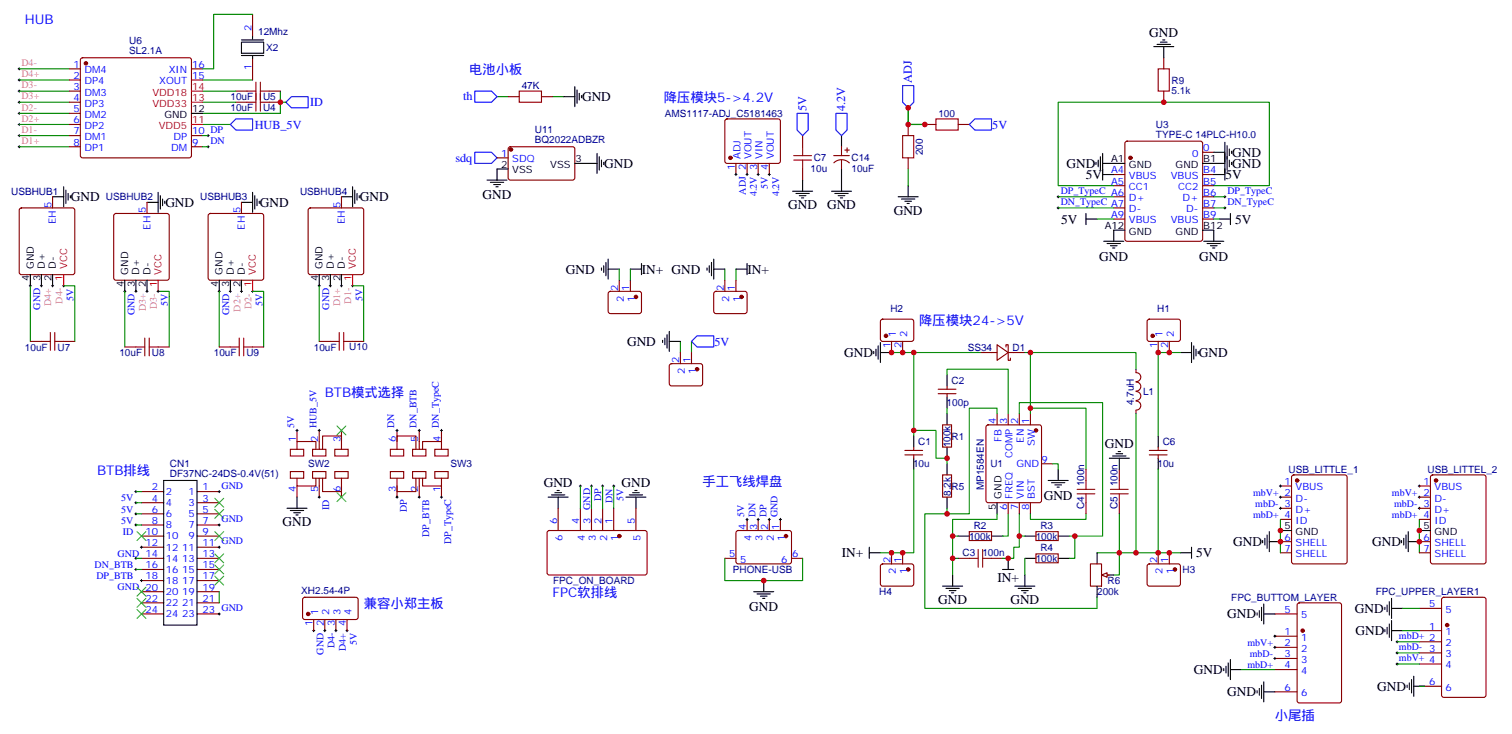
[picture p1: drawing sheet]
<svg xmlns="http://www.w3.org/2000/svg" width="480mm" height="233mm" viewBox="0 0 480 233" stroke-linecap="round" stroke-linejoin="round" font-family="sans-serif">
<g fill="none" stroke="#870000" stroke-width=".35">
<path d="M311.3 111.8h5.2M316.5 109.3l3.6 2.5-3.6 2.5zM319.4 110v-.7h.7v5h.7v-.7M320.1 111.8h5.3M360.6 117.1l.1 1.1a1.41 1.41 0 0 1 1.5 1.4 1.41 1.41 0 0 1-1.5 1.4M297.9 124.8h5.6M297.9 123.4h5.6M299.3 134.7h2.8v7.1h-2.8zM300.7 122.4v1M300.7 124.8v1.1M313.3 134.9l.4-.2h16.3l.5 .2 .2 .5v23.3l-.3 .5-.4 .2h-16.3l-.5-.2-.2-.5v-23.3zM316.5 131.2v3.5"/>
<path d="M320.1 131.2v3.5M323.6 131.2v3.5M327.1 131.2v3.5M360.6 130.1v1.1M360.7 127.2a1.41 1.41 0 0 1 1.5 1.4 1.41 1.41 0 0 1-1.5 1.4M360.7 121.2a1.41 1.41 0 0 1 1.5 1.4 1.41 1.41 0 0 1-1.5 1.4M360.7 124.2a1.41 1.41 0 0 1 1.5 1.4 1.41 1.41 0 0 1-1.5 1.4M287.3 144.3h5.6M287.3 142.8h5.6M290.1 141.8v1M290.1 144.3v1M299.3 150.6h2.8v7.1h-2.8z"/>
<path d="M320.1 159.4v3.5M323.6 159.4v3.5M327.1 159.4v3.5M330.7 147.1h3.5M344.8 148.8v3.6M344.8 159.4v3.5M355.4 148.8v3.6M355.4 159.4v3.5M364.9 144.3h5.6M364.9 142.8h5.6M367.7 141.8v1M367.7 144.3v1"/>
<path d="M304.2 177.1h3.5M307.7 168.6h7.1v2.8h-7.1zM314.8 177.1h3.5M328.9 168.6h7.1v2.8h-7.1zM328.9 175.6h7.1v2.9h-7.1zM346.2 178.8h3.5v7.1h-3.5zM350.4 182.4h1.8"/>
</g>
<g fill="none" stroke="#000" stroke-width=".35">
<path d="M277.4 111.4v.7M278.1 110.7v2.2M278.8 109.7v4.2M279.5 111.8h3.5M279.5 108.6v6.4M300.7 118.9v3.5M374.8 111.8h3.5M378.3 108.6v6.4M379 109.7v4.2M379.7 110.7v2.2M380.4 111.4v.7M290.1 138.3v3.5"/>
<path d="M300.7 125.9v3.5M300.7 131.2v3.5M367.7 138.3v3.5M290.1 145.3v3.5M300.7 141.8v3.5M300.7 147.1v3.5M300.7 157.7v3.5M316.5 159.4v3.5M332.8 152.4h6.3M333.8 153.1h4.3M334.9 153.8h2.1M335.6 154.5h.7"/>
<path d="M336 148.8v3.6M352.2 145.3h6.3M353.2 144.6h4.3M354.3 143.9h2.1M355 143.2h.7M355.4 145.3v3.5M367.7 145.3v3.5M276 175.3h3.5M276 173.5v3.6M304.2 170h3.5M314.8 170h3.5M320.1 177.1v3.5"/>
<path d="M325.4 170h3.5M325.4 177.1h3.5M336 170h3.5M336 177.1h3.5M348.3 175.3v3.5M374.8 175.3h3.5M378.3 173.5v3.6M299.3 185.9h6.3M300.3 186.6h4.3M301.4 187.3h2.1M302.1 188h.7M302.4 182.4v3.5"/>
<path d="M318.3 180.6h3.5M322.2 185.9h6.3M323.3 186.6h4.2M324.3 187.3h2.1M325 188h.7M325.4 182.4v3.5M348.3 185.9v3.5M350.1 182.4h3.5"/>
</g>
<path d="M341.9 156.6h5.7M341.9 155.2h5.7M344.8 152.4v2.8M344.8 156.6v2.8M352.5 156.6h5.7M352.5 155.2h5.7M355.4 152.4v2.8M355.4 156.6v2.8M307.7 177.1h2.9M310.6 174.2v5.7M312 177.1h2.8M312 174.2v5.7" fill="none" stroke="#a10000" stroke-width=".35"/>
<circle cx="328.9" cy="136.5" r=".53" fill="#870000" stroke="#870000" stroke-width=".35"/>
<g fill="none" stroke="#008700" stroke-width=".35">
<path d="M283 111.8h7.1v24.7M290.1 111.8h21.2M300.7 118.9v-1.8h19.4v14.1M325.4 111.8h1.7v17.6h17.7v19.4M327.1 111.8h33.5v5.3M374.8 111.8h-7.1v26.5M290.1 138.3v-1.8h7v8.8h3.6v1.8M300.7 129.4v1.8M316.5 131.2v-1.8h-8.8v33.5h-7v-1.7M323.6 131.2v-3.5h26.5v42.3h-8.9M327.1 129.4v1.8M360.6 131.2v44.1h-5.2v-12.4"/>
<path d="M290.1 148.8v26.5h-10.6M334.2 147.1h1.8v1.7M367.7 148.8v26.5h-7.1M300.7 162.9h-7.1v30h54.7v-3.5M302.4 170h1.8M302.4 177.1v5.3M316.5 162.9v1.8h-14.1v12.4h1.8M320.1 162.9v7.1h-1.8M323.6 162.9v7.1h1.8M323.6 170v3.5h-1.8v3.6h-3.5M325.4 177.1v5.3M327.1 162.9v1.8h17.7v-1.8"/>
<path d="M339.5 170h1.7v7.1h-1.7M348.3 175.3h7.1v7.1h-1.8M367.7 175.3h7.1"/>
</g>
<path d="M349.7 182.4l1.8-.8v1.5z" fill="#f0f0f0" stroke="#870000" stroke-width=".35"/>
<g fill="none" stroke="#870000" stroke-width=".35">
<path d="M25.7 18.5l.5-.2h33.9l.5 .2 .2 .5v30.4l-.3 .5-.4 .2h-33.9l-.5-.3-.2-.4v-30.4zM80.2 4.6v7M80.2 18.3v7.1M369.5 18.3v3.5M22 39.5h3.5M22 32.4h3.5M22 28.9h3.5M22 21.8h3.5M22 25.4h3.5M22 35.9h3.5M60.8 21.8h3.5M60.8 25.4h3.5"/>
<path d="M74.9 32.4h3.5M74.9 28.9h3.5M85.5 32.4h3.5M85.5 28.9h3.5M161.3 30.7h3.6M171.9 30.7h3.5M230.4 37.9l.4-.2h16.3l.4 .2 .3 .5v12.7l-.3 .5-.4 .2h-16.3l-.5-.2-.2-.5v-12.7zM288.3 39.5v3.5M293.6 39.5h3.5M304.2 39.5h3.5M369.5 28.9v3.5M22 43h3.5"/>
<path d="M22 46.5h3.5M60.8 43h3.5M60.8 46.5h3.5M157.8 50.1h3.5M161.6 46.7l.4-.2 20.1 .1 .4 .6-.1 9.5-.6 .4-20-.1-.5-.6v-9.2zM233.6 51.8v3.6M237.2 51.8v3.6M240.7 51.8v3.6M244.2 51.8v3.6M254.8 43v3.5M254.8 53.6v3.5M264.7 49.4h4.9"/>
<path d="M264.7 51.6a3.5 3.5 0 0 1 4.9 .1M267.2 46.5v2.9M267.2 50.8v2.8M268.2 47.6h1.4M268.9 46.9v1.4M288.3 50.1v3.5M353.6 55.4h3.5M353.6 58.9h3.5M357.4 45l.4-.2h23.3l.5 .2 .2 .5v30.3l-.2 .5-.5 .2h-23.3l-.5-.2-.2-.5v-30.3zM381.8 55.4h3.5M381.8 58.9h3.5M381.8 48.3h3.5"/>
<path d="M6.3 66.1l.5-.2h16.2l.5 .2 .2 .5v19.8l-.2 .5-.5 .2h-16.2l-.5-.2-.2-.5v-19.8zM16.7 62.4v3.5M36.3 67.9l.5-.2h16.2l.5 .2 .2 .5v19.8l-.2 .5-.5 .2h-16.2l-.5-.3-.2-.4v-19.8zM46.7 64.2v3.5M66.3 67.9l.5-.2h16.2l.5 .2 .2 .5v19.8l-.2 .5-.5 .2h-16.2l-.5-.3-.2-.4v-19.8zM76.7 64.2v3.5M98.1 66.1l.4-.2h16.3l.5 .2 .2 .5v19.8l-.3 .5-.4 .2h-16.3l-.5-.2-.2-.5v-19.8zM108.4 62.4v3.5M353.6 62.4h3.5M353.6 65.9h3.5M353.6 69.5h3.5M381.8 62.4h3.5"/>
<path d="M381.8 65.9h3.5M381.8 69.5h3.5M193.3 92.6l.5-.2h9.4l.5 .7-.1 5.9-.6 .4h-9.5l-.4-.7v-5.6zM196.6 88.9v3.5M200.1 88.9v3.5M226.8 92.6l.5-.2h9.4l.5 .7-.1 5.9-.6 .4h-9.5l-.4-.7v-5.6zM230.1 88.9v3.5M233.6 88.9v3.5M9.6 108.3h3.6M20.2 108.3h3.5M39.6 110h3.5M50.2 110h3.5"/>
<path d="M69.6 110h3.5M80.2 110h3.5M101.4 108.3h3.5M111.9 108.3h3.6M212.7 115.5l.5-.2 9.4 .1 .5 .6-.1 5.9-.6 .5-9.5-.1-.4-.6v-5.7zM216 111.8v3.5M219.5 111.8v3.5M279.7 101.4l.5-.2 9.5 .1 .4 .6-.1 5.9-.6 .5-9.5-.1-.4-.6v-5.7zM283 108.3v3.5M286.6 108.3v3.5M364.4 101.4l.5-.2 9.4 .1 .5 .6-.1 5.9-.6 .5-9.5-.1-.4-.6v-5.7zM367.7 108.3v3.5"/>
<path d="M371.2 108.3v3.5M94.3 136.5v3.5M101.4 136.5v6M108.4 136.5v3.5M126 136.5v3.5M133.1 136.5v6M140.2 136.5v3.5M44.9 155.9h7.1M44.9 159.4h7.1M62.5 155.9h7.1M62.5 159.4h7.1M92.2 149.5h4.2v2.2h-4.2z"/>
<path d="M92.2 142.5h4.2v2.1h-4.2zM94.3 151.7v2.4h6v-2.4M94.3 142.5v-2.5h6v2.5M94.3 154.1v3.6M99.2 149.5h4.3v2.2h-4.3zM99.2 142.5h4.3v2.1h-4.3zM101.4 151.7v6M102.4 151.7v4.2h6v-4.2M102.4 142.5v-4.2h6v4.2M106.3 149.5h4.2v2.2h-4.2zM106.3 142.5h4.2v2.1h-4.2zM108.4 154.1v3.6"/>
<path d="M123.9 142.5h4.3v2.1h-4.3zM123.9 149.5h4.3v2.2h-4.3zM126 142.5v-4.2h6v4.2M126 151.7v4.2h6v-4.2M126 154.1v3.6M131 142.5h4.2v2.1h-4.2zM131 149.5h4.2v2.2h-4.2zM133.1 151.7v6M134.2 142.5v-2.5h6v2.5M134.2 151.7v2.4h6v-2.4M138 142.5h4.3v2.1h-4.3zM138 149.5h4.3v2.2h-4.3z"/>
<path d="M140.2 154.1v3.6M406.5 154.1h3.5M406.5 157.7h3.5M410.3 150.8l.4-.2h16.3l.6 .4 .1 27.1-.5 .7h-16.5l-.6-.4-.1-27.1zM450.6 154.1h3.5M450.6 157.7h3.5M454.4 150.8l.4-.2h16.3l.6 .4 .1 27.1-.5 .7h-16.5l-.6-.4-.1-27.1zM44.9 177.1h7.1M44.9 162.9h7.1M44.9 166.5h7.1M44.9 170h7.1M44.9 173.5h7.1"/>
<path d="M62.5 177.1h7.1M62.5 162.9h7.1M62.5 166.5h7.1M62.5 170h7.1M62.5 173.5h7.1M173.9 168.4l.5-.2 30.6 .1 .4 .6v13l-.7 .5-30.6-.1-.4-.7v-12.7zM177.2 161.2v7M184.3 161.2v7M187.8 161.2v7M191.3 161.2v7M194.8 161.2v7M201.9 161.2v7"/>
<path d="M230.1 177.1h3.5M233.9 168.4l.5-.2 16.5 .1 .4 .6-.1 9.5-.6 .4h-16.5l-.5-.7v-9.2zM237.2 164.7v3.5M240.7 164.7v3.5M244.2 164.7v3.5M247.8 164.7v3.5M251.3 177.1h3.5M279.7 179l.5-.2 9.5 .1 .4 .6-.1 5.9-.6 .5-9.5-.1-.4-.6v-5.7zM283 175.3v3.5M286.6 175.3v3.5M364.4 179l.5-.2 9.4 .1 .5 .6-.1 5.9-.6 .5-9.5-.1-.4-.6v-5.7zM367.7 175.3v3.5"/>
<path d="M371.2 175.3v3.5M406.5 161.2h3.5M406.5 164.7h3.5M406.5 171.8h3.5M406.5 175.3h3.5M450.6 161.2h3.5M450.6 164.7h3.5M450.6 171.8h3.5M450.6 175.3h3.5M44.9 194.7h7.1M44.9 180.6h7.1M44.9 184.1h7.1"/>
<path d="M44.9 187.6h7.1M44.9 191.2h7.1M62.5 194.7h7.1M62.5 180.6h7.1M62.5 184.1h7.1M62.5 187.6h7.1M62.5 191.2h7.1M96.3 189.6l.5-.2 16.5 .1 .4 .6-.1 5.9-.6 .5-16.5-.1-.4-.6v-5.7zM99.6 196.5v3.5M103.1 196.5v3.5M106.6 196.5v3.5M110.2 196.5v3.5"/>
<path d="M404.7 194.7h7.1M412 191.4l.5-.2h12.7l.7 .4v30.6l-.5 .7h-12.9l-.6-.4-.1-30.6zM450.6 200h7.1M450.6 192.9h7.1M457.9 189.6l.5-.2h12.7l.6 .4 .1 30.7-.5 .6-12.9 .1-.7-.5v-30.6zM404.7 201.8h7.1M404.7 205.3h7.1M404.7 208.8h7.1M404.7 212.3h7.1M404.7 219.4h7.1M450.6 203.5h7.1M450.6 207h7.1"/>
<path d="M450.6 210.6h7.1M450.6 217.6h7.1"/>
</g>
<g fill="#870000" stroke="#870000" stroke-width=".35">
<circle cx="249.5" cy="170" r=".53"/>
<circle cx="201.9" cy="94.2" r=".53"/>
<circle cx="373" cy="180.6" r=".53"/>
<circle cx="365.9" cy="106.5" r=".53"/>
<circle cx="231.9" cy="50.1" r=".53"/>
<circle cx="281.3" cy="106.5" r=".53"/>
<circle cx="288.3" cy="180.6" r=".53"/>
<circle cx="411.8" cy="152.4" r=".53"/>
<circle cx="358.9" cy="50.1" r=".53"/>
<circle cx="196.6" cy="170" r=".53"/>
<circle cx="413.6" cy="200" r=".53"/>
<circle cx="455.9" cy="152.4" r=".53"/>
<circle cx="459.4" cy="198.2" r=".53"/>
<circle cx="27.3" cy="20.1" r=".53"/>
<circle cx="235.4" cy="94.2" r=".53"/>
<circle cx="221.3" cy="117.1" r=".53"/>
<circle cx="97.8" cy="194.7" r=".53"/>
<circle cx="162.2" cy="47.4" r=".53"/>
</g>
<g fill="none" stroke="#000" stroke-width=".32">
<path d="M5.8 21.8h.7M5.8 28.9h.7M5.8 35.9h.7M5.8 25.4h.7M5.8 32.4h.7M5.8 39.5h.7M6.1 21.5v.7M6.1 25v.7M6.1 28.5v.7M6.1 32.1v.7M6.1 35.6v.7M6.1 39.1v.7"/>
<path d="M5.8 43h.7M5.8 46.5h.7M6.1 42.7v.7M6.1 46.2v.7M65.7 43h.7M65.7 46.5h.7M66.1 42.7v.7M66.1 46.2v.7M233.3 55.4h.7M233.6 55v.7M236.8 55.4h.7M237.2 55v.7"/>
<path d="M240.3 55.4h.8M240.7 55v.7M243.9 55.4h.7M244.2 55v.7M335.6 65.9h.7M335.6 62.4h.7M336 62.1v.7M336 65.6v.7M388.5 65.9h.7M388.5 62.4h.7M388.9 62.1v.7M388.9 65.6v.7"/>
<path d="M9.3 90.6h.7M9.6 90.3v.7M12.8 90.6h.7M13.2 90.3v.7M16.3 90.6h.7M16.7 90.3v.7M19.9 90.6h.7M20.2 90.3v.7M39.3 92.4h.7M39.6 92v.7M42.8 92.4h.7M43.1 92v.7"/>
<path d="M46.3 92.4h.7M46.7 92v.7M49.8 92.4h.8M50.2 92v.7M69.3 92.4h.7M69.6 92v.7M72.8 92.4h.7M73.1 92v.7M76.3 92.4h.7M76.7 92v.7M79.8 92.4h.7M80.2 92v.7"/>
<path d="M101 90.6h.7M101.4 90.3v.7M104.5 90.6h.7M104.9 90.3v.7M108.1 90.6h.7M108.4 90.3v.7M111.6 90.6h.7M111.9 90.3v.7M93.9 136.5h.8M94.3 136.1v.7M101 136.5h.7M101.4 136.1v.7"/>
<path d="M125.7 136.5h.7M126 136.1v.7M132.8 136.5h.7M133.1 136.1v.7M139.8 136.5h.7M140.2 136.1v.7M42.8 155.9h.7M42.8 159.4h.7M43.1 155.5v.7M43.1 159.1v.7M69.3 155.9h.7M69.6 155.5v.7"/>
<path d="M101 157.7h.7M101.4 157.3v.7M125.7 157.7h.7M126 157.3v.7M132.8 157.7h.7M133.1 157.3v.7M139.8 157.7h.7M140.2 157.3v.7M183.9 154.1h.7M184.3 153.8v.7M187.4 154.1h.7M187.8 153.8v.7"/>
<path d="M191 154.1h.7M191.3 153.8v.7M194.5 154.1h.7M194.8 153.8v.7M406.2 157.7h.7M406.2 154.1h.7M406.5 153.8v.7M406.5 157.3v.7M450.3 157.7h.7M450.3 154.1h.7M450.6 153.8v.7M450.6 157.3v.7"/>
<path d="M42.8 162.9h.7M42.8 166.5h.7M42.8 177.1h.7M43.1 162.6v.7M43.1 166.1v.7M43.1 176.7v.7M44.6 173.5h.7M44.9 173.2v.7M69.3 166.5h.7M69.3 173.5h.7M69.6 166.1v.7M69.6 173.2v.7"/>
<path d="M236.8 164.7h.7M237.2 164.4v.7M240.3 164.7h.8M240.7 164.4v.7M243.9 164.7h.7M244.2 164.4v.7M247.4 164.7h.7M247.8 164.4v.7M406.2 161.2h.7M406.5 160.8v.7M450.3 161.2h.7M450.6 160.8v.7"/>
<path d="M42.8 180.6h.7M43.1 180.2v.7M44.6 184.1h.7M44.9 183.8v.7M69.3 194.7h.7M69.6 194.3v.8M99.2 200h.7M99.6 199.6v.7M102.8 200h.7M103.1 199.6v.7M106.3 200h.7M106.6 199.6v.7"/>
<path d="M109.8 200h.7M110.2 199.6v.7M404.4 208.8h.7M404.4 205.3h.7M404.4 201.8h.7M404.7 201.4v.7M404.7 204.9v.7M404.7 208.5v.7M443.2 210.6h.7M443.2 207h.7M443.2 203.5h.7M443.5 203.2v.7"/>
<path d="M443.5 206.7v.7M443.5 210.2v.7"/>
</g>
<g fill="none" stroke="#008700" stroke-width=".35">
<path d="M80.2 4.6h-12.4v17.2h-3.5M6.1 39.5h15.9M6.1 25.4h15.9M6.1 28.9h15.9M6.1 32.4h15.9M6.1 35.9h15.9M6.1 21.8h15.9M64.3 39.5h8.8M64.3 25.4h15.9M64.3 28.9h10.6M64.3 32.4h10.6M89 28.9v7h-24.7"/>
<path d="M89 32.4h1.8M157.8 30.7h3.5M175.4 30.7h3.6M288.3 34.2v5.3h5.3h-5.3M6.1 46.5h15.9M6.1 43h15.9M64.3 46.5h1.8M64.3 43h1.8M288.3 53.6v5.3M353.6 58.9h-17.6v-26.5h67v26.5h-17.7M336 65.9h17.6M336 62.4h17.6"/>
<path d="M348.3 69.5h5.3M385.3 69.5h1.8M385.3 65.9h3.6M385.3 62.4h3.6M9.6 90.6v17.7M20.2 90.6h3.5v17.7M39.6 92.4v17.6M50.2 92.4h3.5v17.6M69.6 92.4v17.6M80.2 92.4h3.5v17.6M101.4 90.6v17.7M111.9 90.6h3.6v17.7"/>
<path d="M196.6 85.3v3.6M200.1 85.3v3.6M230.1 85.3v3.6M233.6 85.3v3.6M216 108.3v3.5M219.5 108.3v3.5M43.1 159.4h1.8M43.1 155.9h1.8M184.3 154.1v7.1M187.8 154.1v7.1M191.3 154.1v7.1M194.8 154.1v7.1"/>
<path d="M43.1 166.5h1.8M43.1 162.9h1.8M43.1 177.1h1.8M230.1 177.1v7h24.7v-7M406.5 164.7v10.6M450.6 164.7v10.6M43.1 180.6h1.8M69.6 187.6v3.6M445.3 200h5.3M445.3 192.9h5.3M394.2 212.3h10.5M443.5 203.5h7.1"/>
<path d="M443.5 207h7.1M443.5 210.6h7.1M450.6 217.6h1.8"/>
</g>
<g fill="none" stroke="#000" stroke-width=".35">
<path d="M76.7 13.4h7v3.5h-7zM76.7 12.7h7M76.7 17.6h7M80.2 11.6v.8M80.2 17.7v.8M366.3 14.8h6.3M367.3 14.1h4.3M368.4 13.4h2.1M369.1 12.7h.7M369.5 14.8v3.5M60.8 35.9h3.5M179 30.7h3.5"/>
<path d="M182.5 27.5v6.3M183.2 28.5v4.3M183.9 29.6v2.1M184.6 30.3v.7M20.2 59.2v6.4M111.9 59.2v6.4M154.6 57.1h6.4M155.7 57.8h4.2M156.7 58.5h2.2M157.4 59.2h.8M161.3 53.6h-3.5v3.5M182.5 51.8h7"/>
<path d="M189.5 48.6v6.4M190.3 49.7v4.2M191 50.8v2.1M191.7 51.5v.7M254.8 57.1v3.5M267.2 43v3.5M267.2 53.6v7M288.3 58.9v3.5M347.9 51.5v.7M348.7 50.8v2.1M349.4 49.7v4.2M350.1 51.8h7"/>
<path d="M350.1 55.4h3.5M350.1 48.6v8.5M381.8 51.8h7.1M385.3 55.4h3.6M385.3 48.3h3.6M388.9 45.1v12M389.6 46.2v7.7M390.3 47.2v2.2M390.3 50.8v2.1M391 47.9v.7M391 51.5v.7M16.7 62.4h3.5"/>
<path d="M20.9 60.3v4.2M21.6 61.3v2.2M22.3 62.1v.7M46.7 64.2h3.5M50.2 61v6.3M50.9 62.1v4.2M51.6 63.1v2.1M52.3 63.8v.7M76.7 64.2h3.5M80.2 61v6.3M80.9 62.1v4.2M81.6 63.1v2.1"/>
<path d="M82.3 63.8v.7M108.4 62.4h3.5M112.6 60.3v4.2M113.3 61.3v2.2M114.1 62.1v.7M251.6 60.6h6.4M252.7 61.3h4.2M253.8 62.1h2.1M254.5 62.8h.7M264 60.6h6.3M265 61.3h4.3M266.1 62.1h2.1"/>
<path d="M266.8 62.8h.7M285.2 62.4h6.3M286.2 63.1h4.2M287.3 63.8h2.1M288 64.5h.7M344.8 69.5h3.5M344.8 67.7v3.5M350.4 76.5h6.4M351.5 77.2h4.2M352.5 77.9h2.1M353.2 78.6h.7M357.1 73h-3.5v3.5"/>
<path d="M381.8 73h3.5v3.5M382.2 76.5h6.3M383.2 77.2h4.3M384.3 77.9h2.1M385 78.6h.7M387.1 69.5h3.5M390.6 67.7v3.5M9.6 87.1v3.5M13.2 87.1v3.5M16.7 87.1v3.5M39.6 88.9v3.5M43.1 88.9v3.5"/>
<path d="M46.7 88.9v3.5M69.6 88.9v3.5M73.1 88.9v3.5M76.7 88.9v3.5M101.4 87.1v3.5M104.9 87.1v3.5M108.4 87.1v3.5M191 85v.7M191.7 84.3v2.1M192.4 83.2v4.3M193.1 85.3h3.5M193.1 82.2v6.3"/>
<path d="M200.1 85.3h3.6M203.7 83.6v3.5M224.5 85v.7M225.2 84.3v2.1M225.9 83.2v4.3M226.6 85.3h3.5M226.6 82.2v6.3M233.6 85.3h3.6M237.2 83.6v3.5M210.4 107.9v.7M211.1 107.2v2.1M211.8 106.2v4.2"/>
<path d="M212.5 108.3h3.5M212.5 105.1v6.3M52 152.4h10.5v45.8h-10.5zM94.3 157.7v3.5M174 157.7h6.4M175.1 157h4.2M176.1 156.2h2.2M176.8 155.5h.8M177.2 157.7v3.5M198.7 157.7h6.4M199.8 157h4.2M200.8 156.2h2.2"/>
<path d="M201.5 155.5h.7M201.9 157.7v3.5M91.1 161.2h6.4M92.2 161.9h4.2M93.2 162.6h2.2M93.9 163.3h.8M400.9 171.4v.7M401.6 170.7v2.1M402.3 169.7v4.2M403 171.8h3.5M403 168.6v6.3M406.5 168.2h3.5"/>
<path d="M445 171.4v.7M445.7 170.7v2.1M446.4 169.7v4.2M447.1 171.8h3.5M447.1 168.6v6.3M450.6 168.2h3.5M239.3 187.6h6.3M240.3 188.3h4.3M241.4 189.1h2.1M242.1 189.8h.7M242.5 184.1v3.5M399.1 194.3v.8"/>
<path d="M399.8 193.6v2.2M400.5 192.6v4.2M401.2 194.7h3.5M401.2 191.5v6.4M439.7 192.6v.7M439.7 199.6v.7M440.4 191.9v2.1M440.4 198.9v2.1M441.1 190.8v4.3M441.1 197.9v4.2M441.8 200h3.5M441.8 189.8v6.3"/>
<path d="M441.8 196.8v6.4M441.8 192.9h3.5M388.5 212v.7M389.2 211.3v2.1M389.9 210.2v4.3M390.6 209.2v6.3M390.6 212.3h3.6M399.1 219v.7M399.8 218.3v2.2M400.5 217.3v4.2M401.2 216.2v6.4M401.2 219.4h3.5"/>
<path d="M446.7 217.3v.7M447.4 216.6v2.1M448.1 215.5v4.2M448.8 217.6h3.6M448.8 214.5v6.3"/>
</g>
<g fill="none" stroke="#a10000" stroke-width=".35">
<path d="M78.4 32.4h2.8M78.4 28.9h2.8M81.2 26.1v9.1M82.7 32.4h2.8M82.7 26.1v9.1M82.7 28.9h2.8M164.9 28.9h7v3.5h-7zM297.1 37.7h7.1v3.5h-7.1zM367.7 21.8h3.5v7.1h-3.5zM252 50.8h5.6M252 49.4h5.6M254.8 46.5v2.9"/>
<path d="M254.8 50.8v2.8M286.6 43h3.5v7.1h-3.5zM13.2 108.3h2.8M16 105.4v5.7M17.4 108.3h2.8M17.4 105.4v5.7M43.1 110h2.9M46 107.2v5.7M47.4 110h2.8M47.4 107.2v5.7M73.1 110h2.9M76 107.2v5.7"/>
<path d="M77.4 110h2.8M77.4 107.2v5.7M104.9 108.3h2.8M107.7 105.4v5.7M109.1 108.3h2.8M109.1 105.4v5.7"/>
</g>
<path d="M73.1 39.5l1.8-1.8h5.3v3.5h-5.3zM90.8 32.4l1.7-1.7h5.3v3.5h-5.3zM150.7 28.9h5.3l1.8 1.8-1.8 1.7h-5.3zM253 35.9h3.6v5.3l-1.8 1.8-1.8-1.8zM265.4 35.9h3.5v5.3l-1.7 1.8-1.8-1.8zM286.6 27.1h3.5v5.3l-1.8 1.8-1.7-1.8zM307.7 39.5l1.8-1.8h5.3v3.5h-5.3zM150.7 48.3h5.3l1.8 1.8-1.8 1.7h-5.3zM219.5 108.3l1.8-1.8h5.3v3.5h-5.3z" fill="none" stroke="#00f" stroke-width=".35"/>
<path d="M60.8 39.5h3.5M60.8 32.4h3.5M60.8 28.9h3.5M20.2 87.1v3.5M50.2 88.9v3.5M80.2 88.9v3.5M111.9 87.1v3.5" fill="none" stroke="#f00" stroke-width=".35"/>
<g fill="none" stroke="#3c3" stroke-width=".35">
<path d="M107 135.1l2.8 2.8M109.8 135.1l-2.8 2.8M68.2 158l2.8 2.8M71 158l-2.8 2.8M107 156.2l2.8 2.9M109.8 156.2l-2.8 2.9M43.5 168.6l2.8 2.8M46.3 168.6l-2.8 2.8M68.2 161.5l2.8 2.9M68.2 168.6l2.8 2.8M68.2 175.6l2.8 2.9M68.2 179.2l2.8 2.8"/>
<path d="M71 161.5l-2.8 2.9M71 168.6l-2.8 2.8M71 175.6l-2.8 2.9M71 179.2l-2.8 2.8M43.5 186.2l2.8 2.9M43.5 189.8l2.8 2.8M43.5 193.3l2.8 2.8M46.3 186.2l-2.8 2.9M46.3 189.8l-2.8 2.8M46.3 193.3l-2.8 2.8M68.2 182.7l2.8 2.8M71 182.7l-2.8 2.8"/>
</g>
<g fill="#c00">
<circle cx="302.4" cy="170" r=".88"/>
<circle cx="302.4" cy="177.1" r=".88"/>
<circle cx="323.6" cy="170" r=".88"/>
<circle cx="300.7" cy="162.9" r=".88"/>
<circle cx="300.7" cy="145.3" r=".88"/>
<circle cx="290.1" cy="136.5" r=".88"/>
<circle cx="320.1" cy="177.1" r=".88"/>
<circle cx="341.2" cy="170" r=".88"/>
<circle cx="327.1" cy="129.4" r=".88"/>
<circle cx="355.4" cy="175.3" r=".88"/>
<circle cx="327.1" cy="111.8" r=".88"/>
<circle cx="360.6" cy="175.3" r=".88"/>
<circle cx="367.7" cy="175.3" r=".88"/>
<circle cx="242.5" cy="184.1" r=".88"/>
<circle cx="290.1" cy="111.8" r=".88"/>
<circle cx="371.2" cy="175.3" r=".88"/>
<circle cx="367.7" cy="111.8" r=".88"/>
<circle cx="371.2" cy="111.8" r=".88"/>
<circle cx="288.3" cy="39.5" r=".88"/>
<circle cx="288.3" cy="34.2" r=".88"/>
<circle cx="293.6" cy="39.5" r=".88"/>
<circle cx="283" cy="111.8" r=".88"/>
<circle cx="286.6" cy="111.8" r=".88"/>
<circle cx="286.6" cy="175.3" r=".88"/>
<circle cx="283" cy="175.3" r=".88"/>
<circle cx="406.5" cy="171.8" r=".88"/>
<circle cx="406.5" cy="168.2" r=".88"/>
<circle cx="369.5" cy="32.4" r=".88"/>
<circle cx="450.6" cy="168.2" r=".88"/>
<circle cx="450.6" cy="171.8" r=".88"/>
<circle cx="89" cy="32.4" r=".88"/>
</g>
<g font-size="4.2" fill="#00f">
<text x="7.9" y="7.7">HUB</text>
<text x="149" y="23.6">电池小板</text>
<text x="210.7" y="32.4">降压模块5-&gt;4.2V</text>
<text x="291.9" y="103">降压模块24-&gt;5V</text>
<text x="103.1" y="125.9">BTB模式选择</text>
<text x="30.8" y="150.6">BTB排线</text>
<text x="223.1" y="154.1">手工飞线焊盘</text>
<text x="175.4" y="189.4">FPC软排线</text>
<text x="115.5" y="192.9">兼容小郑主板</text>
<text x="404.7" y="228.2">小尾插</text>
</g>
<g font-size="4.2">
<text x="364.9" y="11.6">GND</text>
<text x="184.8" y="32.1">GND</text>
<text x="191.8" y="53.2">GND</text>
<text x="338.6" y="53.3">GND</text>
<text x="391.2" y="53.3">GND</text>
<text x="391.2" y="49.7">GND</text>
<text x="344.7" y="56.8">5V</text>
<text x="389" y="56.8">5V</text>
<text x="22.5" y="63.8">GND</text>
<text x="52.5" y="65.6">GND</text>
<text x="82.5" y="65.6">GND</text>
<text x="114.2" y="63.8">GND</text>
<text x="153.2" y="63.1">GND</text>
<text x="250.2" y="66.3">GND</text>
<text x="262.6" y="66.3">GND</text>
<text x="283.7" y="68.1">GND</text>
<text x="336.9" y="70.9">5V</text>
<text x="392.1" y="70.9">5V</text>
<text x="349" y="82.6">GND</text>
<text x="380.8" y="82.6">GND</text>
<text x="179.7" y="86.7">GND</text>
<text x="203.8" y="86.8">IN+ GND</text>
<text x="237.3" y="86.8">IN+</text>
<text x="199.1" y="109.7">GND</text>
<text x="268" y="113.2">GND</text>
<text x="380.6" y="113.2">GND</text>
<text x="350.8" y="142.1">GND</text>
<text x="172.6" y="154.4">GND</text>
<text x="197.3" y="154.4">GND</text>
<text x="331.4" y="158.4">GND</text>
<text x="89.7" y="166.8">GND</text>
<text x="391.5" y="173.2">GND</text>
<text x="435.6" y="173.2">GND</text>
<text x="267.3" y="176.7">IN+</text>
<text x="379.8" y="176.7">5V</text>
<text x="316.6" y="184.5">IN+</text>
<text x="297.9" y="191.5">GND</text>
<text x="320.8" y="191.5">GND</text>
<text x="237.9" y="193.6">GND</text>
<text x="389.6" y="196.1">GND</text>
<text x="430.1" y="194.4">GND</text>
<text x="430.3" y="201.4">GND</text>
<text x="379" y="213.7">GND</text>
<text x="389.6" y="220.8">GND</text>
<text x="437.3" y="219">GND</text>
</g>
<g font-size="3.9" fill="#00f">
<text x="289.5" y="26.4" transform="rotate(-90 289.5 26.4)">ADJ</text>
<text x="98.5" y="33.7">ID</text>
<text x="147.1" y="31.8">th</text>
<text x="256" y="35.2" transform="rotate(-90 256 35.2)">5V</text>
<text x="268.4" y="35.2" transform="rotate(-90 268.4 35.2)">4.2V</text>
<text x="80.9" y="40.8">HUB_5V</text>
<text x="315" y="40.8">5V</text>
<text x="144.6" y="51.3">sdq</text>
<text x="226.8" y="109.6">5V</text>
</g>
<g font-size="3.2" fill="#00f">
<text x="79.8" y="9.8" transform="rotate(-90 79.8 9.8)">2</text>
<text x="23.3" y="21.5">1</text>
<text x="26.8" y="23.2">DM4</text>
<text x="53.6" y="23.2">XIN</text>
<text x="61" y="21.5">16</text>
<text x="79.8" y="22.1" transform="rotate(-90 79.8 22.1)">1</text>
<text x="23.3" y="25">2</text>
<text x="23.3" y="28.5">3</text>
<text x="26.8" y="26.8">DP4</text>
<text x="50.5" y="26.8">XOUT</text>
<text x="61" y="25">15</text>
<text x="23.3" y="32.1">4</text>
<text x="23.3" y="35.6">5</text>
<text x="26.8" y="30.3">DM3</text>
<text x="26.8" y="33.8">DP3</text>
<text x="23.3" y="39.1">6</text>
<text x="26.8" y="37.4">DM2</text>
<text x="26.8" y="40.9">DP2</text>
<text x="23.3" y="42.7">7</text>
<text x="23.3" y="46.2">8</text>
<text x="26.8" y="44.4">DM1</text>
<text x="26.8" y="47.9">DP1</text>
<text x="54.4" y="47.9">DM</text>
<text x="55.1" y="44.4">DP</text>
<text x="61" y="46.2">9</text>
<text x="61" y="42.7">10 DP</text>
<text x="66.8" y="45.6">DN</text>
<text x="382" y="47.9">0</text>
<text x="159.1" y="49.7">1</text>
<text x="162.6" y="51.5">SDQ</text>
<text x="235.1" y="50.5" transform="rotate(-90 235.1 50.5)">ADJ</text>
<text x="238.6" y="50.5" transform="rotate(-90 238.6 50.5)">VOUT</text>
<text x="242.1" y="50.5" transform="rotate(-90 242.1 50.5)">VIN</text>
<text x="245.6" y="50.5" transform="rotate(-90 245.6 50.5)">VOUT</text>
<text x="378.5" y="49.7">0</text>
<text x="233.3" y="54" transform="rotate(-90 233.3 54)">1</text>
<text x="243.8" y="59.8" transform="rotate(-90 243.8 59.8)">5V 4</text>
<text x="352.8" y="55">A4</text>
<text x="352.8" y="58.5">A5</text>
<text x="358.4" y="56.8">VBUS</text>
<text x="371.7" y="56.8">VBUS</text>
<text x="382" y="55">B4</text>
<text x="382" y="58.5">B5</text>
<text x="16.3" y="65.9" transform="rotate(-90 16.3 65.9)">5</text>
<text x="108.1" y="65.9" transform="rotate(-90 108.1 65.9)">5</text>
<text x="236.7" y="61.7" transform="rotate(-90 236.7 61.7)">ADJ 2</text>
<text x="240.3" y="62.2" transform="rotate(-90 240.3 62.2)">4.2V 3</text>
<text x="247.3" y="62.2" transform="rotate(-90 247.3 62.2)">4.2V</text>
<text x="336.8" y="65.1">DN_TypeC A7</text>
<text x="336.8" y="61.5">DP_TypeC A6</text>
<text x="358.4" y="60.3">CC1</text>
<text x="358.4" y="63.8">D+</text>
<text x="374.1" y="60.3">CC2</text>
<text x="375.5" y="63.8">D+</text>
<text x="382" y="62.1">B6</text>
<text x="382" y="65.6">B7</text>
<text x="389.7" y="61.5">DP_TypeC</text>
<text x="389.7" y="65">DN_TypeC</text>
<text x="17.7" y="71" transform="rotate(-90 17.7 71)">EH</text>
<text x="46.3" y="67.7" transform="rotate(-90 46.3 67.7)">5</text>
<text x="76.3" y="67.7" transform="rotate(-90 76.3 67.7)">5</text>
<text x="109.5" y="71" transform="rotate(-90 109.5 71)">EH</text>
<text x="352.8" y="69.1">A9</text>
<text x="358.4" y="67.3">D-</text>
<text x="358.4" y="70.9">VBUS</text>
<text x="371.7" y="70.9">VBUS</text>
<text x="376.6" y="67.3">D-</text>
<text x="382" y="69.1">B9</text>
<text x="47.7" y="72.8" transform="rotate(-90 47.7 72.8)">EH</text>
<text x="77.7" y="72.8" transform="rotate(-90 77.7 72.8)">EH</text>
<text x="23.3" y="95.3" transform="rotate(-90 23.3 95.3)">5V</text>
<text x="115" y="95.3" transform="rotate(-90 115 95.3)">5V</text>
<text x="196.3" y="92.2" transform="rotate(-90 196.3 92.2)">2</text>
<text x="198" y="95.7" transform="rotate(-90 198 95.7)">2</text>
<text x="199.8" y="92.2" transform="rotate(-90 199.8 92.2)">1</text>
<text x="201.5" y="95.7" transform="rotate(-90 201.5 95.7)">1</text>
<text x="229.8" y="92.2" transform="rotate(-90 229.8 92.2)">2</text>
<text x="231.5" y="95.7" transform="rotate(-90 231.5 95.7)">2</text>
<text x="233.3" y="92.2" transform="rotate(-90 233.3 92.2)">1</text>
<text x="235.1" y="95.7" transform="rotate(-90 235.1 95.7)">1</text>
<text x="12.7" y="98.2" transform="rotate(-90 12.7 98.2)">GND 3</text>
<text x="42.7" y="100" transform="rotate(-90 42.7 100)">GND 3</text>
<text x="53.3" y="97.1" transform="rotate(-90 53.3 97.1)">5V</text>
<text x="72.7" y="100" transform="rotate(-90 72.7 100)">GND 3</text>
<text x="83.3" y="97.1" transform="rotate(-90 83.3 97.1)">5V</text>
<text x="104.5" y="98.2" transform="rotate(-90 104.5 98.2)">GND 3</text>
<text x="284.4" y="107" transform="rotate(-90 284.4 107)">1</text>
<text x="288" y="107" transform="rotate(-90 288 107)">2</text>
<text x="369.1" y="107" transform="rotate(-90 369.1 107)">1</text>
<text x="372.6" y="107" transform="rotate(-90 372.6 107)">2</text>
<text x="282.7" y="110.5" transform="rotate(-90 282.7 110.5)">1</text>
<text x="286.2" y="110.5" transform="rotate(-90 286.2 110.5)">2</text>
<text x="367.3" y="110.5" transform="rotate(-90 367.3 110.5)">1</text>
<text x="370.9" y="110.5" transform="rotate(-90 370.9 110.5)">2</text>
<text x="215.7" y="115.1" transform="rotate(-90 215.7 115.1)">2</text>
<text x="217.4" y="118.6" transform="rotate(-90 217.4 118.6)">2</text>
<text x="219.2" y="115.1" transform="rotate(-90 219.2 115.1)">1</text>
<text x="220.9" y="118.6" transform="rotate(-90 220.9 118.6)">1</text>
<text x="93.4" y="135.8" transform="rotate(-90 93.4 135.8)">5V</text>
<text x="125.2" y="135.6" transform="rotate(-90 125.2 135.6)">DN</text>
<text x="132.2" y="135.7" transform="rotate(-90 132.2 135.7)">DN_BTB</text>
<text x="139.3" y="135.7" transform="rotate(-90 139.3 135.7)">DN_TypeC</text>
<text x="316.2" y="134.5" transform="rotate(-90 316.2 134.5)">4</text>
<text x="319.7" y="134.5" transform="rotate(-90 319.7 134.5)">3</text>
<text x="323.3" y="134.5" transform="rotate(-90 323.3 134.5)">2</text>
<text x="326.8" y="134.5" transform="rotate(-90 326.8 134.5)">1</text>
<text x="93.9" y="140" transform="rotate(-90 93.9 140)">1</text>
<text x="101" y="140" transform="rotate(-90 101 140)">2 HUB_5V</text>
<text x="108.1" y="140" transform="rotate(-90 108.1 140)">3</text>
<text x="125.7" y="140" transform="rotate(-90 125.7 140)">6</text>
<text x="132.8" y="140" transform="rotate(-90 132.8 140)">5</text>
<text x="139.8" y="140" transform="rotate(-90 139.8 140)">4</text>
<text x="318" y="140" transform="rotate(-90 318 140)">FB</text>
<text x="325" y="140.4" transform="rotate(-90 325 140.4)">EN</text>
<text x="328.5" y="141.3" transform="rotate(-90 328.5 141.3)">SW</text>
<text x="321.5" y="145.3" transform="rotate(-90 321.5 145.3)">COMP</text>
<text x="322.7" y="148.1">GND</text>
<text x="330.7" y="146.7">9</text>
<text x="48.2" y="155.5">2</text>
<text x="64.3" y="155.5">1</text>
<text x="70.3" y="155">GND</text>
<text x="407.8" y="153.8">1</text>
<text x="411.3" y="155.5">VBUS</text>
<text x="451.9" y="153.8">1</text>
<text x="455.4" y="155.5">VBUS</text>
<text x="38.5" y="159">5V</text>
<text x="48.2" y="159.1">4</text>
<text x="52.7" y="157">2</text>
<text x="52.7" y="160.5">4</text>
<text x="59.8" y="157">1</text>
<text x="59.8" y="160.5">3</text>
<text x="64.3" y="159.1">3</text>
<text x="93.9" y="156.1" transform="rotate(-90 93.9 156.1)">4</text>
<text x="101" y="156.1" transform="rotate(-90 101 156.1)">5</text>
<text x="104.5" y="161.7" transform="rotate(-90 104.5 161.7)">ID</text>
<text x="108.1" y="156.1" transform="rotate(-90 108.1 156.1)">6</text>
<text x="125.7" y="156.1" transform="rotate(-90 125.7 156.1)">3</text>
<text x="132.8" y="156.1" transform="rotate(-90 132.8 156.1)">2</text>
<text x="139.8" y="156.1" transform="rotate(-90 139.8 156.1)">1</text>
<text x="187.4" y="161.7" transform="rotate(-90 187.4 161.7)">GND</text>
<text x="190.9" y="158.9" transform="rotate(-90 190.9 158.9)">DP</text>
<text x="194.4" y="159.4" transform="rotate(-90 194.4 159.4)">DN</text>
<text x="197.9" y="158.7" transform="rotate(-90 197.9 158.7)">5V</text>
<text x="319.7" y="161.6" transform="rotate(-90 319.7 161.6)">6</text>
<text x="321.5" y="158.1" transform="rotate(-90 321.5 158.1)">FREQ</text>
<text x="323.3" y="161.6" transform="rotate(-90 323.3 161.6)">7</text>
<text x="325" y="158.1" transform="rotate(-90 325 158.1)">VIN</text>
<text x="326.8" y="161.6" transform="rotate(-90 326.8 161.6)">8</text>
<text x="328.5" y="158.1" transform="rotate(-90 328.5 158.1)">BST</text>
<text x="397.8" y="157.2">mbV+ 2</text>
<text x="398.5" y="160.8">mbD- 3</text>
<text x="411.3" y="159.1">D-</text>
<text x="441.9" y="157.2">mbV+ 2</text>
<text x="442.6" y="160.8">mbD- 3</text>
<text x="455.4" y="159.1">D-</text>
<text x="38.5" y="162.5">5V</text>
<text x="38.5" y="166.1">5V</text>
<text x="48.2" y="162.6">6</text>
<text x="48.2" y="166.1">8</text>
<text x="52.7" y="164">6</text>
<text x="52.7" y="167.5">8</text>
<text x="59.8" y="164">5</text>
<text x="59.8" y="167.5">7</text>
<text x="64.3" y="162.6">5</text>
<text x="64.3" y="166.1">7</text>
<text x="70.3" y="165.6">GND</text>
<text x="129.1" y="162.5" transform="rotate(-90 129.1 162.5)">DP</text>
<text x="176.8" y="166.3" transform="rotate(-90 176.8 166.3)">6</text>
<text x="183.9" y="166.3" transform="rotate(-90 183.9 166.3)">4</text>
<text x="187.4" y="166.3" transform="rotate(-90 187.4 166.3)">3</text>
<text x="191" y="166.3" transform="rotate(-90 191 166.3)">2</text>
<text x="194.5" y="166.3" transform="rotate(-90 194.5 166.3)">1</text>
<text x="201.5" y="166.3" transform="rotate(-90 201.5 166.3)">5</text>
<text x="236.3" y="164" transform="rotate(-90 236.3 164)">5V</text>
<text x="397.8" y="164.3">mbD+ 4</text>
<text x="411.3" y="162.6">D+</text>
<text x="411.3" y="166.1">ID</text>
<text x="441.9" y="164.3">mbD+ 4</text>
<text x="455.4" y="162.6">D+</text>
<text x="455.4" y="166.1">ID</text>
<text x="39" y="169.6">ID</text>
<text x="46.2" y="169.7">10</text>
<text x="46.2" y="173.2">12</text>
<text x="52.7" y="171.1">10</text>
<text x="59.8" y="171.1">9</text>
<text x="64.3" y="169.7">9</text>
<text x="64.3" y="173.2">11 GND</text>
<text x="136.2" y="170.2" transform="rotate(-90 136.2 170.2)">DP_BTB</text>
<text x="143.3" y="172.5" transform="rotate(-90 143.3 172.5)">DP_TypeC</text>
<text x="178.6" y="171.6" transform="rotate(-90 178.6 171.6)">6</text>
<text x="185.7" y="171.6" transform="rotate(-90 185.7 171.6)">4</text>
<text x="189.2" y="171.6" transform="rotate(-90 189.2 171.6)">3</text>
<text x="192.7" y="171.6" transform="rotate(-90 192.7 171.6)">2</text>
<text x="196.3" y="171.6" transform="rotate(-90 196.3 171.6)">1</text>
<text x="203.3" y="171.6" transform="rotate(-90 203.3 171.6)">5</text>
<text x="236.8" y="168.1" transform="rotate(-90 236.8 168.1)">4</text>
<text x="238.6" y="171.6" transform="rotate(-90 238.6 171.6)">4</text>
<text x="240.3" y="168.1" transform="rotate(-90 240.3 168.1)">3 DN</text>
<text x="242.1" y="171.6" transform="rotate(-90 242.1 171.6)">3</text>
<text x="243.9" y="168.1" transform="rotate(-90 243.9 168.1)">2 DP</text>
<text x="245.6" y="171.6" transform="rotate(-90 245.6 171.6)">2</text>
<text x="247.4" y="168.1" transform="rotate(-90 247.4 168.1)">1 GND</text>
<text x="249.2" y="171.6" transform="rotate(-90 249.2 171.6)">1</text>
<text x="407.8" y="171.4">6</text>
<text x="411.3" y="173.2">SHELL</text>
<text x="451.9" y="171.4">6</text>
<text x="455.4" y="173.2">SHELL</text>
<text x="37.3" y="176.6">GND 14</text>
<text x="52.7" y="174.6">12</text>
<text x="52.7" y="178.1">14</text>
<text x="57.8" y="174.6">11</text>
<text x="57.8" y="178.1">13</text>
<text x="64.3" y="176.7">13</text>
<text x="231.5" y="176.7">5</text>
<text x="234.9" y="178.5">5</text>
<text x="248" y="178.5">6</text>
<text x="251.5" y="176.7">6</text>
<text x="282.7" y="178.6" transform="rotate(-90 282.7 178.6)">2</text>
<text x="286.2" y="178.6" transform="rotate(-90 286.2 178.6)">1</text>
<text x="367.3" y="178.6" transform="rotate(-90 367.3 178.6)">2</text>
<text x="370.9" y="178.6" transform="rotate(-90 370.9 178.6)">1</text>
<text x="407.8" y="174.9">7</text>
<text x="411.3" y="176.7">SHELL</text>
<text x="451.9" y="174.9">7</text>
<text x="455.4" y="176.7">SHELL</text>
<text x="30" y="180.2">DN_BTB</text>
<text x="30.6" y="183.7">DP_BTB</text>
<text x="46.2" y="180.2">16</text>
<text x="46.2" y="183.8">18</text>
<text x="52.7" y="181.6">16</text>
<text x="52.7" y="185.2">18</text>
<text x="57.8" y="181.6">15</text>
<text x="57.8" y="185.2">17</text>
<text x="64.3" y="180.2">15</text>
<text x="64.3" y="183.8">17</text>
<text x="284.4" y="182.1" transform="rotate(-90 284.4 182.1)">2</text>
<text x="288" y="182.1" transform="rotate(-90 288 182.1)">1</text>
<text x="369.1" y="182.1" transform="rotate(-90 369.1 182.1)">2</text>
<text x="372.6" y="182.1" transform="rotate(-90 372.6 182.1)">1</text>
<text x="37.3" y="187.2">GND 20</text>
<text x="46.2" y="190.8">22</text>
<text x="52.7" y="188.7">20</text>
<text x="57.8" y="188.7">19</text>
<text x="64.3" y="187.3">19</text>
<text x="64.3" y="190.8">21</text>
<text x="46.2" y="194.3">24</text>
<text x="52.7" y="192.2">22</text>
<text x="52.7" y="195.8">24</text>
<text x="57.8" y="192.2">21</text>
<text x="57.8" y="195.8">23</text>
<text x="64.3" y="194.3">23 GND</text>
<text x="101" y="195.2" transform="rotate(-90 101 195.2)">1</text>
<text x="104.5" y="195.2" transform="rotate(-90 104.5 195.2)">2</text>
<text x="108.1" y="195.2" transform="rotate(-90 108.1 195.2)">3</text>
<text x="111.6" y="195.2" transform="rotate(-90 111.6 195.2)">4</text>
<text x="407.8" y="194.3">5</text>
<text x="413.1" y="196.1">5</text>
<text x="453.7" y="192.6">5</text>
<text x="459" y="194.3">5</text>
<text x="99.2" y="198.7" transform="rotate(-90 99.2 198.7)">1</text>
<text x="407.8" y="201.4">1</text>
<text x="413.1" y="203.2">1</text>
<text x="444.1" y="202.6">mbD+ 2</text>
<text x="453.7" y="199.6">1</text>
<text x="459" y="201.4">1</text>
<text x="102.7" y="207.6" transform="rotate(-90 102.7 207.6)">GND 2</text>
<text x="106.2" y="205.6" transform="rotate(-90 106.2 205.6)">D4- 3</text>
<text x="109.8" y="206.4" transform="rotate(-90 109.8 206.4)">D4+ 4</text>
<text x="113.3" y="204.6" transform="rotate(-90 113.3 204.6)">5V</text>
<text x="396" y="204.9">mbV+</text>
<text x="396.8" y="208.4">mbD-</text>
<text x="407.8" y="204.9">2</text>
<text x="407.8" y="208.5">3</text>
<text x="413.1" y="206.7">2</text>
<text x="444.1" y="209.7">mbV+ 4</text>
<text x="444.1" y="206.2">mbD- 3</text>
<text x="459" y="204.9">2</text>
<text x="459" y="208.5">3</text>
<text x="396" y="211.9">mbD+</text>
<text x="407.8" y="212">4</text>
<text x="413.1" y="210.2">3</text>
<text x="413.1" y="213.7">4</text>
<text x="459" y="212">4</text>
<text x="407.8" y="219">6</text>
<text x="413.1" y="220.8">6</text>
<text x="453.7" y="217.3">6</text>
<text x="459" y="219">6</text>
</g>
<g font-size="3.2" fill="#000080">
<text x="82" y="11.3">12Mhz</text>
<text x="41" y="17.2">SL2.1A</text>
<text x="41" y="14">U6</text>
<text x="84.6" y="16.1">X2</text>
<text x="165.6" y="28.3">47K</text>
<text x="371.9" y="29.7">5.1k</text>
<text x="371.9" y="26.5">R9</text>
<text x="73.2" y="35.3">10uF</text>
<text x="73.2" y="31.8">10uF</text>
<text x="83.5" y="35.3">U4</text>
<text x="83.5" y="31.8">U5</text>
<text x="211.1" y="37">AMS1117-ADJ_C5181463</text>
<text x="297.9" y="37.1">100</text>
<text x="367" y="40.7">U3</text>
<text x="169.8" y="45.3">BQ2022ADBZR</text>
<text x="169.8" y="42.1">U11</text>
<text x="367" y="43.7">TYPE-C 14PLC-H10.0</text>
<text x="258.3" y="51.2">C7</text>
<text x="270.3" y="51.2">C14</text>
<text x="293" y="49.3" transform="rotate(-90 293 49.3)">200</text>
<text x="257.4" y="54.7">10u</text>
<text x="270.3" y="54.4">10uF</text>
<text x="3.5" y="61.8">USBHUB1</text>
<text x="33.6" y="63.5">USBHUB2</text>
<text x="63.6" y="63.5">USBHUB3</text>
<text x="95.2" y="61.8">USBHUB4</text>
<text x="282.7" y="98.8">H2</text>
<text x="367.4" y="98.8">H1</text>
<text x="7.9" y="111.2">10uF</text>
<text x="18.3" y="111.2">U7</text>
<text x="37.9" y="112.9">10uF</text>
<text x="48.2" y="112.9">U8</text>
<text x="67.9" y="112.9">10uF</text>
<text x="78.2" y="112.9">U9</text>
<text x="99.6" y="111.2">10uF</text>
<text x="110.9" y="111.1">U10</text>
<text x="307.2" y="111.2">SS34</text>
<text x="321.5" y="111.2">D1</text>
<text x="302.1" y="121.8">C2</text>
<text x="362.9" y="125.3">L1</text>
<text x="300.5" y="128.8">100p</text>
<text x="360" y="128.5" transform="rotate(-90 360 128.5)">4.7uH</text>
<text x="291.5" y="141.2">C1</text>
<text x="301.8" y="141.8" transform="rotate(-90 301.8 141.8)">100k</text>
<text x="302.1" y="139.4">R1</text>
<text x="369.1" y="141.1">C6</text>
<text x="54" y="148.1">CN1</text>
<text x="97.8" y="148.2">SW2</text>
<text x="143" y="148.2">SW3</text>
<text x="289.9" y="148.2">10u</text>
<text x="314.4" y="148.2">U1</text>
<text x="367.5" y="148.2">10u</text>
<text x="409.1" y="150">USB_LITTLE_1</text>
<text x="453.2" y="150">USB_LITTEL_2</text>
<text x="54" y="151.3">DF37NC-24DS-0.4V(51)</text>
<text x="302.1" y="155.3">R5</text>
<text x="312.3" y="155.5" transform="rotate(-90 312.3 155.5)">MP1584EN</text>
<text x="344.1" y="154.3" transform="rotate(-90 344.1 154.3)">100n</text>
<text x="354.7" y="154.3" transform="rotate(-90 354.7 154.3)">100n</text>
<text x="301.8" y="157.3" transform="rotate(-90 301.8 157.3)">8.2k</text>
<text x="344.1" y="161.5" transform="rotate(-90 344.1 161.5)">C4</text>
<text x="354.7" y="161.5" transform="rotate(-90 354.7 161.5)">C5</text>
<text x="309.1" y="167.6">R2</text>
<text x="330.3" y="167.6">R3</text>
<text x="307.7" y="171.2">100k</text>
<text x="328.8" y="171.1">100k</text>
<text x="305.6" y="176.4">C3</text>
<text x="311.9" y="176.4">100n</text>
<text x="328.8" y="178.2">100k</text>
<text x="330.3" y="174.7">R4</text>
<text x="175.6" y="185.2">FPC_ON_BOARD</text>
<text x="232.7" y="181.8">PHONE-USB</text>
<text x="351.6" y="185.3">R6</text>
<text x="375.5" y="181.6">H3</text>
<text x="95.7" y="188.3">XH2.54-4P</text>
<text x="279.2" y="188.8">H4</text>
<text x="348.3" y="188.8">200k</text>
<text x="390.9" y="190.5">FPC_BUTTOM_LAYER</text>
<text x="436.7" y="188.8">FPC_UPPER_LAYER1</text>
</g>
<g font-size="3.2" fill="#f0f">
<text x="6.8" y="21">D4-</text>
<text x="6.8" y="28">D3-</text>
<text x="6.8" y="24.5">D4+</text>
<text x="6.8" y="35.1">D2-</text>
<text x="6.8" y="31.5">D3+</text>
<text x="6.8" y="38.6">D2+</text>
<text x="6.8" y="42.1">D1-</text>
<text x="6.8" y="45.6">D1+</text>
<text x="16.3" y="97" transform="rotate(-90 16.3 97)">D4+ 2</text>
<text x="19.8" y="96.3" transform="rotate(-90 19.8 96.3)">D4- 1</text>
<text x="46.2" y="98.7" transform="rotate(-90 46.2 98.7)">D3+ 2</text>
<text x="49.8" y="98" transform="rotate(-90 49.8 98)">D3- 1</text>
<text x="76.3" y="98.8" transform="rotate(-90 76.3 98.8)">D2+</text>
<text x="79.8" y="98" transform="rotate(-90 79.8 98)">D2- 1</text>
<text x="108" y="97" transform="rotate(-90 108 97)">D1+ 2</text>
<text x="111.5" y="96.3" transform="rotate(-90 111.5 96.3)">D1- 1</text>
</g>
<g font-size="3.2" fill="#f00">
<text x="61" y="28.5">14</text>
<text x="48.4" y="33.8">VDD33</text>
<text x="48.4" y="30.3">VDD18</text>
<text x="61" y="32.1">13</text>
<text x="50.4" y="40.9">VDD5</text>
<text x="61" y="39.1">11</text>
<text x="21.3" y="85.3" transform="rotate(-90 21.3 85.3)">VCC</text>
<text x="51.3" y="87.1" transform="rotate(-90 51.3 87.1)">VCC</text>
<text x="81.2" y="87.1" transform="rotate(-90 81.2 87.1)">VCC</text>
<text x="113" y="85.3" transform="rotate(-90 113 85.3)">VCC</text>
</g>
<g font-size="3.2">
<text x="61" y="35.6">12</text>
<text x="52.2" y="37.4">GND</text>
<text x="159.1" y="53.2">2</text>
<text x="174.7" y="53.2">VSS</text>
<text x="182.7" y="51.5">3</text>
<text x="352.8" y="51.5">A1</text>
<text x="358.4" y="53.2">GND</text>
<text x="373.2" y="53.2">GND</text>
<text x="382" y="51.5">B1</text>
<text x="162.6" y="55">VSS</text>
<text x="350.7" y="72.6">A12</text>
<text x="358.4" y="74.4">GND</text>
<text x="373.2" y="74.4">GND</text>
<text x="382" y="72.6">B12</text>
<text x="9.3" y="89.1" transform="rotate(-90 9.3 89.1)">4</text>
<text x="10.7" y="85.3" transform="rotate(-90 10.7 85.3)">GND</text>
<text x="14.2" y="85.3" transform="rotate(-90 14.2 85.3)">D+</text>
<text x="17.7" y="85.3" transform="rotate(-90 17.7 85.3)">D-</text>
<text x="40.7" y="87.1" transform="rotate(-90 40.7 87.1)">GND</text>
<text x="44.2" y="87.1" transform="rotate(-90 44.2 87.1)">D+</text>
<text x="47.7" y="87.1" transform="rotate(-90 47.7 87.1)">D-</text>
<text x="70.7" y="87.1" transform="rotate(-90 70.7 87.1)">GND</text>
<text x="74.2" y="87.1" transform="rotate(-90 74.2 87.1)">D+</text>
<text x="77.7" y="87.1" transform="rotate(-90 77.7 87.1)">D-</text>
<text x="101" y="89.1" transform="rotate(-90 101 89.1)">4</text>
<text x="102.4" y="85.3" transform="rotate(-90 102.4 85.3)">GND</text>
<text x="105.9" y="85.3" transform="rotate(-90 105.9 85.3)">D+</text>
<text x="109.5" y="85.3" transform="rotate(-90 109.5 85.3)">D-</text>
<text x="39.3" y="90.9" transform="rotate(-90 39.3 90.9)">4</text>
<text x="69.3" y="90.9" transform="rotate(-90 69.3 90.9)">4</text>
<text x="76.3" y="90.9" transform="rotate(-90 76.3 90.9)">2</text>
<text x="316.2" y="161.6" transform="rotate(-90 316.2 161.6)">5</text>
<text x="318" y="158.1" transform="rotate(-90 318 158.1)">GND</text>
<text x="407.8" y="167.9">5</text>
<text x="451.9" y="167.9">5</text>
<text x="411.3" y="169.7">GND</text>
<text x="455.4" y="169.7">GND</text>
</g>
</svg>
